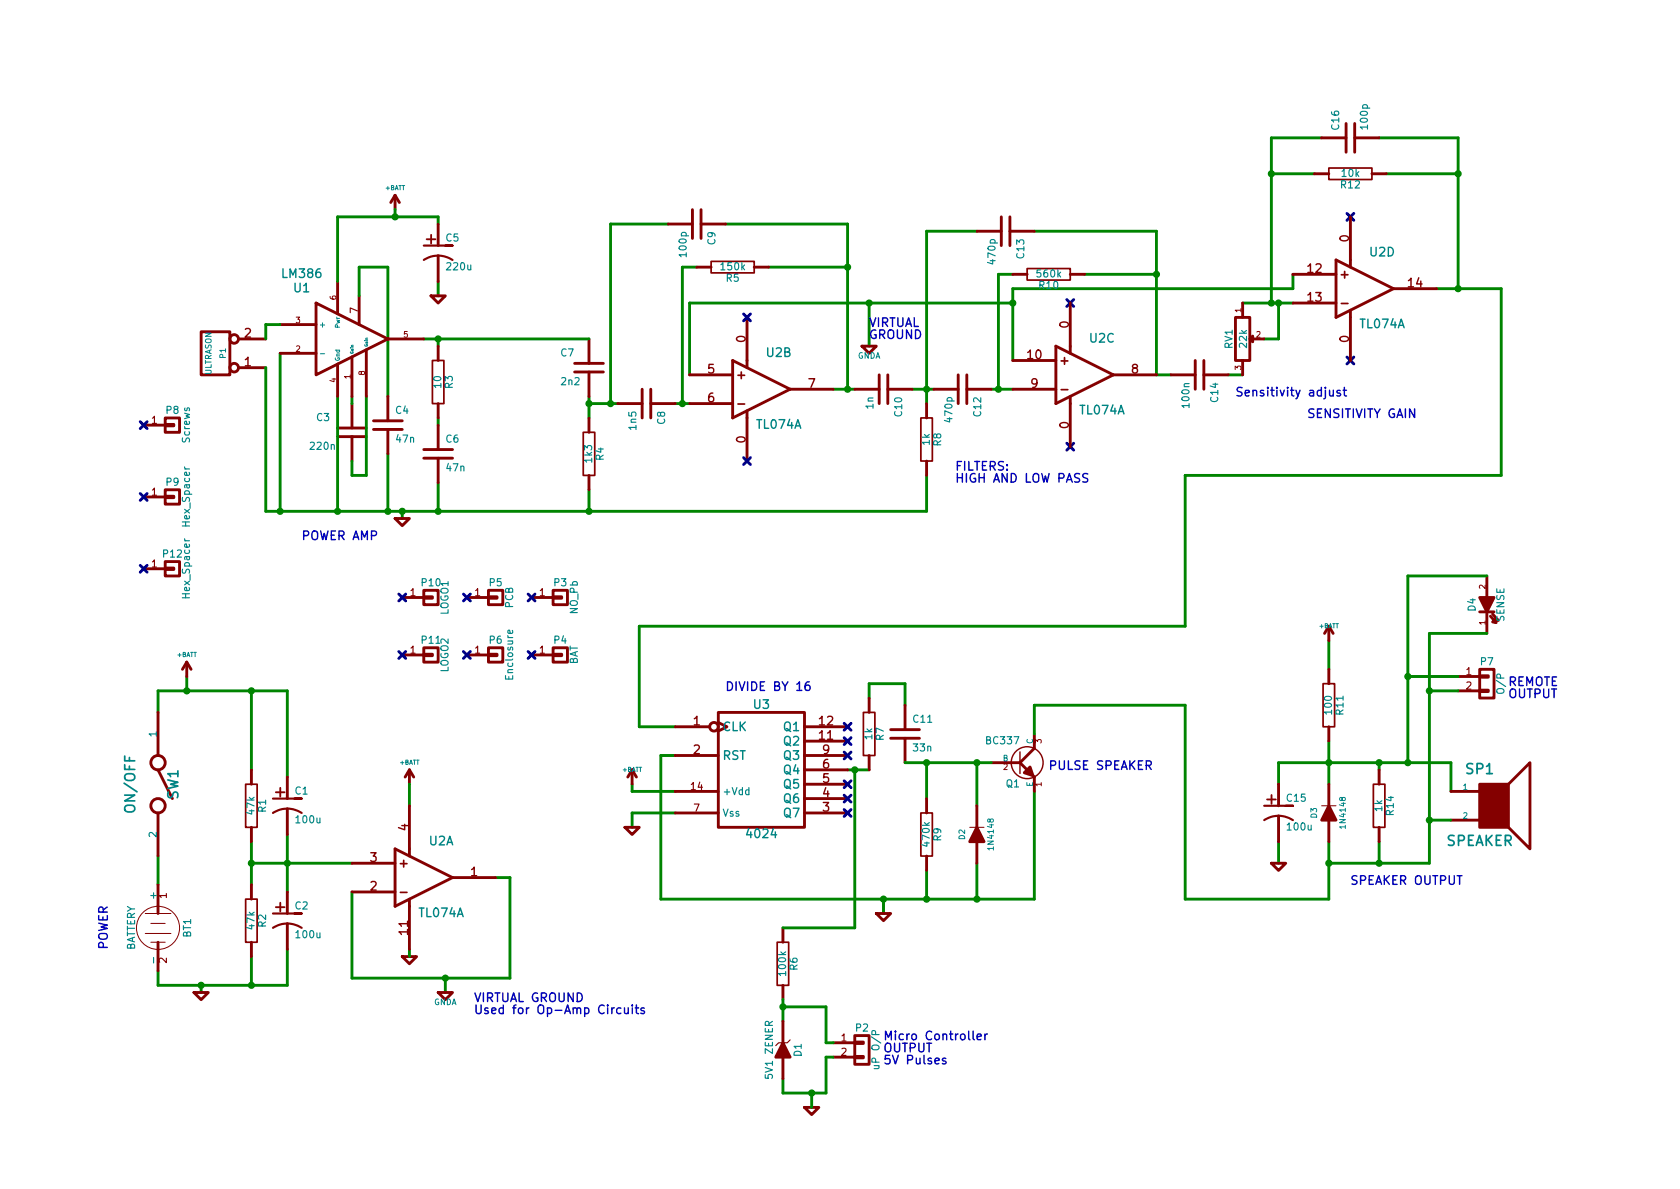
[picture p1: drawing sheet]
<svg xmlns="http://www.w3.org/2000/svg" width="297mm" height="210mm" viewBox="0 0 297 210" stroke-linecap="round" stroke-linejoin="round" font-family="sans-serif">
<g fill="#008400" stroke="#008400" stroke-width=".25">
<circle cx="78.7" cy="173" r=".51"/>
<circle cx="163.8" cy="134.9" r=".51"/>
<circle cx="156.2" cy="159" r=".51"/>
<circle cx="172.7" cy="159" r=".51"/>
<circle cx="172.7" cy="134.9" r=".51"/>
<circle cx="243.8" cy="152.6" r=".51"/>
<circle cx="235" cy="134.9" r=".51"/>
<circle cx="44.5" cy="174.2" r=".51"/>
<circle cx="44.5" cy="122.2" r=".51"/>
<circle cx="224.8" cy="53.6" r=".51"/>
<circle cx="226.1" cy="53.6" r=".51"/>
<circle cx="179.1" cy="53.6" r=".51"/>
<circle cx="163.8" cy="68.8" r=".51"/>
<circle cx="149.9" cy="68.8" r=".51"/>
<circle cx="120.7" cy="71.4" r=".51"/>
<circle cx="108" cy="71.4" r=".51"/>
<circle cx="68.6" cy="90.4" r=".51"/>
<circle cx="69.9" cy="38.3" r=".51"/>
<circle cx="77.5" cy="59.9" r=".51"/>
<circle cx="77.5" cy="90.4" r=".51"/>
<circle cx="71.1" cy="90.4" r=".51"/>
<circle cx="104.1" cy="71.4" r=".51"/>
<circle cx="104.1" cy="90.4" r=".51"/>
<circle cx="153.7" cy="53.6" r=".51"/>
<circle cx="176.5" cy="68.8" r=".51"/>
<circle cx="204.5" cy="48.5" r=".51"/>
<circle cx="224.8" cy="30.7" r=".51"/>
<circle cx="257.8" cy="30.7" r=".51"/>
<circle cx="33" cy="122.2" r=".51"/>
<circle cx="50.8" cy="152.6" r=".51"/>
<circle cx="44.5" cy="152.6" r=".51"/>
<circle cx="35.6" cy="174.2" r=".51"/>
<circle cx="257.8" cy="51" r=".51"/>
<circle cx="243.8" cy="134.9" r=".51"/>
<circle cx="163.8" cy="159" r=".51"/>
<circle cx="149.9" cy="47.2" r=".51"/>
<circle cx="59.7" cy="90.4" r=".51"/>
<circle cx="151.1" cy="136.1" r=".51"/>
<circle cx="143.5" cy="193.3" r=".51"/>
<circle cx="138.4" cy="178" r=".51"/>
<circle cx="235" cy="152.6" r=".51"/>
<circle cx="49.5" cy="90.4" r=".51"/>
<circle cx="252.7" cy="145" r=".51"/>
<circle cx="248.9" cy="134.9" r=".51"/>
<circle cx="252.7" cy="122.2" r=".51"/>
<circle cx="248.9" cy="119.6" r=".51"/>
</g>
<g fill="none" stroke="#008400" stroke-width=".51">
<path d="M69.8 37.1v1.2M77.5 39.6v-1.3h-17.8v11.5M118.1 39.6h-10.2v31.8M128.3 39.6h21.6v29.2M224.8 30.7h7.6M233.7 24.4h-8.9v29.2M243.8 24.4h14v26.6M245.1 30.7h12.7M49.5 57.4h-2.5v2.5M63.5 52.3v-5.1h5.1v22.9M74.9 59.9h29.2M77.5 49.8v2.5"/>
<path d="M77.5 59.9v1.3M123.2 47.2h-2.6v24.2M135.9 47.2h14M153.7 53.6v7.6M172.7 40.9h-8.9v30.5M179.1 53.6h-57.2v12.7M179.1 48.5h-2.6v20.3M182.9 40.9h21.6v25.4h2.5M191.8 48.5h12.7M219.7 53.6h8.9M226.1 53.6v6.3h-2.6M228.6 48.5v2.5h-49.5v12.7"/>
<path d="M254 51h11.4v33.1h-55.9v26.6h-96.5v17.8h6.4M47 65v25.4h116.8v-6.3M49.5 62.5v27.9M59.7 70.1v20.3M62.2 70.1v1.3M64.8 70.1v14h-2.6v-2.6M77.5 73.9v1.3M104.1 71.4h5.1M104.1 70.1v3.8M119.4 71.4h2.5M147.3 68.8h3.8M161.3 68.8h3.8"/>
<path d="M175.3 68.8h3.8M217.2 66.3h2.5M68.6 80.3v10.1M71.1 90.4v1.3M77.5 85.3v5.1M104.1 86.6v3.8M33 119.6v2.6M234.9 113.3v5.1M248.9 119.6h8.9M262.9 112h-10.2v40.6h-17.8M262.9 101.8h-14v33.1M27.9 126v-3.8h22.9v15.2"/>
<path d="M44.4 122.2v13.9M72.4 138.7v3.8M111.8 138.7v1.2h7.6M119.4 133.6h-2.6v25.4h66.1v-19.1M149.9 136.1h3.8M151.1 136.1v28h-12.7M153.7 123.4v-2.5h6.3v3.8M160 134.9h15.3M163.8 134.9v6.3M172.7 134.9v7.6M182.9 129.8v-5.1h26.6v34.3h25.4v-10.2M226.1 138.7v-3.8h30.4v5"/>
<path d="M234.9 131.1v7.6M243.8 134.9v1.2M252.7 122.2h5.1M27.9 151.4v5.1M44.4 152.6h17.8M44.4 148.8v7.7M50.8 147.6v10.1M87.6 155.2h2.6v17.8h-28v-15.3M119.4 143.8h-7.6v2.5M156.2 159v2.5M163.8 153.9v5.1M172.7 152.6v6.4"/>
<path d="M226.1 148.8v3.8M243.8 148.8v3.8M252.7 145h3.8M35.6 174.2v1.3M44.4 169.2v5M50.8 167.9v6.3h-22.9v-2.5M72.4 167.9v1.3M78.7 173v2.5M138.4 176.8v3.8M138.4 178h7.6v6.4h1.3M143.5 193.3v2.5M147.3 186.9h-1.3v6.4h-7.6v-2.6"/>
</g>
<g fill="none" stroke="#840000" stroke-width=".51">
<path d="M69.8 34.5l-.7 1.3M69.8 34.5v2.6M69.8 34.5l.8 1.3M77.5 39.6v3.8M118.1 39.6h4.3M122.4 37.1v5.1M124 37.1v5.1M124 39.6h4.3M177 38.3v5.1M178.6 38.3v5.1M232.4 30.7h2.5M233.7 24.4h4.3"/>
<path d="M238 21.8v5.1M238.8 38.3v8.9M239.5 21.8v5.1M239.5 24.4h4.3M242.6 30.7h2.5M35.6 58.7h5v7.6h-5zM42.2 59.9h4.8M49.5 57.4h6.4M55.9 53.6l12.7 6.3-12.7 6.4zM59.7 49.8v5.7M63.5 52.3v5.1M68.6 59.9h6.3"/>
<path d="M76.2 52.3h2.5l-1.2 1.3zM77.5 45.2v4.6M104.1 59.9v4.4M123.2 47.2h2.5M132.1 56.1v8.9M133.3 47.2h2.6M172.7 40.9h4.3M178.6 40.9h4.3M179.1 48.5h2.5M189.2 48.5h2.6M189.2 53.6v8.9M218.4 56.1h2.6v7.6h-2.6z"/>
<path d="M219.7 53.6v2.5M221.5 59.9h2M228.6 48.5h7.6M228.6 53.6h7.6M236.2 46l10.2 5-10.2 5.1zM238.8 54.9v8.8M246.4 51h7.6M25.4 75.2h3.8M29.2 75.1h1.5v.2h-1.5zM29.2 73.9h2.5v2.5h-2.5zM42.2 65h4.8M49.5 62.5h6.4"/>
<path d="M59.7 77.2h5.1M59.7 75.7h5.1M59.7 64.4v5.7M62.2 63.1v7M62.2 71.4v4.3M62.2 77.2v4.3M64.8 61.8v8.3M66 75.9h5.1M66 74.4h5.1M68.6 70.1v4.3M68.6 75.9v4.4M74.9 79.5h5.1"/>
<path d="M77.5 61.2v2.5M77.5 71.4v2.5M77.5 75.2v4.3M101.6 65.8h5.1M101.6 64.3h5.1M104.1 65.8v4.3M104.1 73.9v2.5M109.2 71.4h4.3M113.5 68.8v5.1M115.1 68.8v5.1M115.1 71.4h4.3M121.9 66.3h7.6"/>
<path d="M121.9 71.4h7.6M129.5 63.7l10.2 5.1-10.2 5.1zM132.1 72.6v8.9M139.7 68.8h7.6M151.1 68.8h4.3M152.4 61.2h2.5l-1.2 1.3zM155.4 66.3v5.1M157 66.3v5.1M157 68.8h4.3M163.8 71.4v2.5M165.1 68.8h4.3M169.4 66.3v5.1"/>
<path d="M170.9 68.8h4.4M170.9 66.3v5.1M179.1 68.8h7.6M179.1 63.7h7.6M186.7 61.2l10.1 5.1-10.1 5.1zM189.2 70.1v8.9M196.8 66.3h7.7M207 66.3h4.3M211.3 63.7v5.1M212.9 63.7v5.1M212.9 66.3h4.3M219.7 63.7v2.6"/>
<path d="M25.4 87.9h3.8M29.2 87.8h1.5v.2h-1.5zM29.2 86.6h2.5v2.5h-2.5zM29.2 99.3h2.5v2.5h-2.5zM69.8 91.7h2.6l-1.3 1.3zM74.9 81h5.1M77.5 81v4.3M104.1 84.1v2.5M163.8 81.5v2.6M25.4 100.6h3.8M29.2 100.5h1.5v.2h-1.5zM33 117.1l-.7 1.3"/>
<path d="M33 117.1v2.5M33 117.1l.8 1.3M71.1 105.7h3.8M71.1 115.8h3.8M74.9 105.5h1.6v.3h-1.6zM74.9 104.4h2.6v2.5h-2.6zM74.9 115.7h1.6v.2h-1.6zM74.9 114.5h2.6v2.6h-2.6zM82.5 105.7h3.9M82.5 115.8h3.9M86.4 105.5h1.5v.3h-1.5zM86.4 104.4h2.5v2.5h-2.5z"/>
<path d="M86.4 115.7h1.5v.2h-1.5zM86.4 114.5h2.5v2.6h-2.5zM94 105.7h3.8M94 115.8h3.8M97.8 105.5h1.5v.3h-1.5zM97.8 104.4h2.5v2.5h-2.5zM97.8 115.7h1.5v.2h-1.5zM97.8 114.5h2.5v2.6h-2.5zM234.9 110.7l-.7 1.3M234.9 110.7v2.6M234.9 118.4v2.5M234.9 110.7l.8 1.3"/>
<path d="M257.8 119.6h3.8M261.6 119.5h1.5v.3h-1.5zM261.6 118.4h2.6v5h-2.6zM261.6 108.2h2.6M262.9 101.8v3.9M262.9 108.2v3.8M263.5 109l1 1.1-.6-.1M263.9 108.6l1 1.1-.6-.1M27.9 136.1l2.6 5.1M27.9 126v7.6M44.4 136.1v2.6M50.8 137.4v3.8"/>
<path d="M72.4 136.1l-.8 1.3M72.4 136.1v2.6M72.4 136.1l.8 1.3M111.8 136.1l-.8 1.3M111.8 136.1v2.6M111.8 136.1l.7 1.3M119.4 128.5h6.1M119.4 133.6h7.6M119.4 139.9h7.6M127 126h15.2v20.3h-15.2zM127 127.8l1.5 .7-1.5 .8M142.2 128.5h7.7"/>
<path d="M142.2 133.6h7.7M142.2 138.7h7.7M142.2 136.1h7.7M142.2 131.1h7.7M153.7 123.4v2.6M153.7 133.6v2.5M157.5 130.6h5.1M157.5 129h5.1M160 124.7v4.3M160 130.6v4.3M175.3 134.9h5M180.3 134.9l1.3 1.2"/>
<path d="M182.6 137.2l.3 .2v2.5M182.9 129.8v2.5l-2.6 2.6M226.1 138.7v3.8M234.9 128.5v2.6M234.9 138.7v3.8M243.8 136.1v2.6M256.5 139.9h5.1M257.8 122.2h3.8M261.6 122h1.5v.3h-1.5zM266.7 138.7l3.8-3.8v15.2l-3.8-3.8M27.9 143.8v7.6M27.9 156.5v5"/>
<path d="M44.4 146.3v2.5M44.4 156.5v2.5M50.8 143v4.6M50.8 157.7v3.8M62.2 157.7h7.6M62.2 152.6h7.6M69.8 150.1l10.2 5.1-10.2 5.1zM72.4 142.5v8.9M72.4 159v8.9M80 155.2h7.6M110.5 146.3h2.5l-1.2 1.3zM119.4 143.8h7.6"/>
<path d="M142.2 143.8h7.7M142.2 141.2h7.7M163.8 141.2v2.6M163.8 151.4v2.5M172.7 142.5v3.8M172.7 148.8v3.8M224.8 152.6h2.5l-1.2 1.3zM226.1 144.3v4.5M234.9 145v3.8M243.8 146.3v2.5M256.5 145h5.1M27.9 166.6v5.1"/>
<path d="M34.3 175.5h2.5l-1.2 1.3zM44.4 166.6v2.6M50.8 163.3v4.6M71.1 169.2h2.6l-1.3 1.2zM77.5 175.5h2.5l-1.3 1.3zM138.4 164.1v2.5M138.4 174.2v2.6M154.9 161.5h2.6l-1.3 1.3zM138.4 180.6v3.8M138.4 186.9v3.8M142.2 195.8h2.6l-1.3 1.3zM147.3 184.4h3.8"/>
<path d="M147.3 186.9h3.8M151.1 186.8h1.6v.3h-1.6zM151.1 184.3h1.6v.2h-1.6zM151.1 183.1h2.6v5.1h-2.6z"/>
<circle cx="41.4" cy="59.9" r=".76"/>
<circle cx="41.4" cy="65" r=".76"/>
<circle cx="27.9" cy="134.9" r="1.27"/>
<circle cx="126.2" cy="128.5" r=".76"/>
<circle cx="27.9" cy="142.5" r="1.27"/>
</g>
<g fill="none" stroke="#840000" stroke-width=".3">
<path d="M234.9 29.7h7.7v2h-7.7zM125.7 46.2h7.6v2.1h-7.6zM181.6 47.5h7.6v2h-7.6zM76.5 63.7h2v7.7h-2zM103.1 76.4h2.1v7.7h-2.1zM162.8 73.9h2v7.6h-2zM43.4 138.7h2.1v7.6h-2.1zM152.7 126h2v7.6h-2zM233.9 120.9h2.1v7.6h-2.1zM242.8 138.7h2.1v7.6h-2.1zM43.4 159h2.1v7.6h-2.1zM162.8 143.8h2v7.6h-2z"/>
<path d="M137.4 166.6h2v7.6h-2z"/>
</g>
<g fill="#840000" stroke="#840000" stroke-width=".51">
<path d="M221 59.9l.5-.5v1z"/>
<path d="M261.6 138.7h5.1v7.6h-5.1z"/>
<path d="M172.7 146.3l1.3 2.5h-2.6z"/>
<path d="M181.1 136.6l1-1 .5 1.6z"/>
<path d="M138.4 184.4l1.3 2.5h-2.5z"/>
<path d="M261.6 105.7h2.6l-1.3 2.5z"/>
<path d="M234.9 142.5l1.3 2.5h-2.5z"/>
</g>
<path d="M74.9 46a4.6 4.6 0 0 1 5.1 0M74.9 43.4h5.1h-1.3M48.3 143.8a4.6 4.6 0 0 1 5 0M48.3 141.2h5h-1.2M223.5 145a4.6 4.6 0 0 1 5.1 0M223.5 142.5h5.1h-1.3M48.3 164.1a4.6 4.6 0 0 1 5 0M48.3 161.5h5h-1.2" fill="none" stroke="#840000" stroke-width=".38"/>
<g fill="none" stroke="#840000" stroke-width=".18">
<path d="M171.4 146.3h2.6M233.7 142.5h2.5M25.7 161.5h4.5M25.7 165.1h4.5M26.7 163.3h2.5M26.7 166.6h2.5"/>
<circle cx="27.9" cy="164.1" r="3.8"/>
</g>
<g fill="none" stroke="#840000" stroke-width=".25">
<path d="M180.3 133v3.8"/>
<circle cx="181.6" cy="134.9" r="2.82"/>
</g>
<path d="M32.6 82.6l.3 .3M32.6 95.3l.3 .3M90.6 111.5l.1 .3-.3 .2h-.5v-.5l.2-.1 .1 .6M154.8 183l-.1-.7h-.4l-.1 .7h1.2" fill="none" stroke="#008484" stroke-width=".2"/>
<g fill="none" stroke="#0000c2" stroke-width=".25">
<path d="M235.1 69v.8a.38 .38 0 0 0 .6 .1M235.7 69v1M237 69.1l-.4-.1-.2 .2v.2l.6 .2v.3h-.6M237.5 69h.6M237.7 68.5v1.3l.4 .2M192.3 83.8a.62 .62 0 0 0-.8 .1v.4l.8 .4v.4a.62 .62 0 0 1-.9 .1M143.1 120.6a.62 .62 0 0 0-.8 .6l.1 .7a.48 .48 0 0 0 .8-.1v-.5a.48 .48 0 0 0-.9 .1M109.8 178.3a.48 .48 0 0 0-.7 .1v.7a.48 .48 0 0 0 .7 .1M110.4 178.2v.8a.38 .38 0 0 0 .7 .1M111.1 178.2v1M111.8 177.7v.2M111.8 178.2v1"/>
<path d="M112.3 178.2h.6M112.5 177.7v1.3l.4 .2M113.9 178.3l-.4-.1-.2 .3 .1 .2 .5 .1v.4h-.6M167.2 187.2l-.3-.1-.3 .2 .1 .2 .5 .2v.4h-.6M172.1 182.3v1.4l.2 .2M172.8 183.4l.7-.2-.1-.3-.4-.1-.2 .3v.7h.6M174.1 182.8v1.1M174.6 182.8l-.3 .1-.2 .3"/>
</g>
<path d="M139.7 183.9l-.5 .5h-1.5l-.5 .5" fill="none" stroke="#840000" stroke-width=".2"/>
<path d="M56.6 62.6h.8" fill="none" stroke="#008484" stroke-width=".18"/>
<g fill="none" stroke="#000084" stroke-width=".51">
<path d="M238.2 37.7l1.2 1.3M239.4 37.7l-1.2 1.3M131.5 55.5l1.2 1.2M132.7 55.5l-1.2 1.2M188.6 53l1.2 1.2M189.8 53l-1.2 1.2M24.8 74.6l1.2 1.2M26 74.6l-1.2 1.2M188.6 78.4l1.2 1.2M189.8 78.4l-1.2 1.2M238.2 63.1l1.2 1.3M239.4 63.1l-1.2 1.3"/>
<path d="M24.8 87.3l1.2 1.2M24.8 100l1.2 1.2M26 87.3l-1.2 1.2M26 100l-1.2 1.2M131.5 80.9l1.2 1.2M132.7 80.9l-1.2 1.2M70.5 105l1.2 1.3M70.5 115.2l1.2 1.2M71.7 105l-1.2 1.3M71.7 115.2l-1.2 1.2M81.9 105l1.3 1.3M81.9 115.2l1.3 1.2"/>
<path d="M83.2 105l-1.3 1.3M83.2 115.2l-1.3 1.2M93.4 105l1.2 1.3M93.4 115.2l1.2 1.2M94.6 105l-1.2 1.3M94.6 115.2l-1.2 1.2M149.3 127.9l1.2 1.2M149.3 130.4l1.2 1.3M149.3 133l1.2 1.2M149.3 138.1l1.2 1.2M150.5 127.9l-1.2 1.2M150.5 130.4l-1.2 1.3"/>
<path d="M150.5 133l-1.2 1.2M150.5 138.1l-1.2 1.2M149.3 140.6l1.2 1.2M149.3 143.1l1.2 1.3M150.5 140.6l-1.2 1.2M150.5 143.1l-1.2 1.3"/>
</g>
<g font-size="2.8" fill="#840000">
<text x="75.4" y="43.2">+</text>
<text x="48.7" y="141">+</text>
<text x="224" y="142.2">+</text>
<text x="48.7" y="161.3">+</text>
</g>
<g font-size="2.5" fill="#008484">
<text x="259.3" y="136.9">SP1</text>
<text x="23.9" y="143.4" transform="rotate(-90 23.9 143.4)">ON/OFF</text>
<text x="31.5" y="141.3" transform="rotate(-90 31.5 141.3)">SW1</text>
<text x="255.7" y="149.6">SPEAKER</text>
</g>
<g font-size="2.1" fill="#840000">
<text x="238.5" y="42.7" transform="rotate(-90 238.5 42.7)">0</text>
<text x="231.2" y="48.3">12</text>
<text x="231.2" y="53.3">13</text>
<text x="237.1" y="49.2">+</text>
<text x="249" y="50.8">14</text>
<text x="43.2" y="59.7">2</text>
<text x="189" y="58" transform="rotate(-90 189 58)">0</text>
<text x="237.4" y="54.3">-</text>
<text x="43.2" y="64.8">1</text>
<text x="131.8" y="60.5" transform="rotate(-90 131.8 60.5)">0</text>
<text x="181.7" y="63.5">10</text>
<text x="187.6" y="64.5">+</text>
<text x="238.5" y="60.5" transform="rotate(-90 238.5 60.5)">0</text>
<text x="125.1" y="66">5</text>
<text x="125.1" y="71.1">6</text>
<text x="130.5" y="67">+</text>
<text x="142.9" y="68.6">7</text>
<text x="182.3" y="68.6">9</text>
<text x="187.9" y="69.6">-</text>
<text x="200.1" y="66">8</text>
<text x="130.7" y="72.1">-</text>
<text x="189" y="75.8" transform="rotate(-90 189 75.8)">0</text>
<text x="131.8" y="78.3" transform="rotate(-90 131.8 78.3)">0</text>
<text x="122.6" y="128.3">1</text>
<text x="144.9" y="130.8">11</text>
<text x="144.9" y="128.3">12</text>
<text x="122.6" y="133.3">2</text>
<text x="145.5" y="135.9">6</text>
<text x="145.5" y="133.3">9</text>
<text x="145.5" y="143.5">3</text>
<text x="145.5" y="141">4</text>
<text x="145.5" y="138.4">5</text>
<text x="72.1" y="146.9" transform="rotate(-90 72.1 146.9)">4</text>
<text x="65.5" y="152.4">3</text>
<text x="70.8" y="153.4">+</text>
<text x="83.2" y="154.9">1</text>
<text x="65.5" y="157.5">2</text>
<text x="71" y="158.5">-</text>
<text x="72.1" y="165.2" transform="rotate(-90 72.1 165.2)">11</text>
</g>
<g font-size="2.1" fill="#008484">
<text x="242.2" y="45.3">U2D</text>
<text x="50" y="49.1">LM386</text>
<text x="52" y="51.7">U1</text>
<text x="240.5" y="58">TL074A</text>
<text x="135.6" y="63.1">U2B</text>
<text x="192.7" y="60.6">U2C</text>
<text x="133.8" y="75.8">TL074A</text>
<text x="191" y="73.3">TL074A</text>
<text x="133.3" y="125.3">U3</text>
<text x="127.8" y="129.3">CLK</text>
<text x="138.7" y="131.8">Q2</text>
<text x="138.7" y="129.3">Q1</text>
<text x="127.8" y="134.4">RST</text>
<text x="138.7" y="136.9">Q4</text>
<text x="138.7" y="134.4">Q3</text>
<text x="138.7" y="142">Q6</text>
<text x="138.7" y="139.4">Q5</text>
<text x="75.9" y="149.5">U2A</text>
<text x="132.3" y="148.2">4024</text>
<text x="138.7" y="144.5">Q7</text>
<text x="74.1" y="162.2">TL074A</text>
</g>
<g font-size="2.1" fill="#0000c2">
<text x="153.7" y="57.8">VIRTUAL</text>
<text x="153.7" y="59.9">GROUND</text>
<text x="218.4" y="70.1">Sensitivity adjust</text>
<text x="231.1" y="73.9">SENSITIVITY GAIN</text>
<text x="168.9" y="83.2">FILTERS:</text>
<text x="168.9" y="85.3">HIGH AND LOW PASS</text>
<text x="53.3" y="95.5">POWER AMP</text>
<text x="128.3" y="122.2">DIVIDE BY 16</text>
<text x="266.7" y="121.3">REMOTE</text>
<text x="266.7" y="123.4">OUTPUT</text>
<text x="185.4" y="136.1">PULSE SPEAKER</text>
<text x="238.8" y="156.5">SPEAKER OUTPUT</text>
<text x="19" y="167.9" transform="rotate(-90 19 167.9)">POWER</text>
<text x="83.8" y="177.2">VIRTUAL GROUND</text>
<text x="83.8" y="179.3">Used for Op-Amp Circuits</text>
<text x="156.2" y="183.9">Micro Controller</text>
<text x="156.2" y="186.1">OUTPUT</text>
<text x="156.2" y="188.2">5V Pulses</text>
</g>
<g font-size="1.8" fill="#008484">
<text x="236.8" y="22.9" transform="rotate(-90 236.8 22.9)">C16</text>
<text x="241.8" y="22.7" transform="rotate(-90 241.8 22.7)">100p</text>
<text x="237.1" y="33.3">R12</text>
<text x="237.3" y="31.3">10k</text>
<text x="78.9" y="42.7">C5</text>
<text x="79.1" y="47.8">220u</text>
<text x="121.4" y="45.3" transform="rotate(-90 121.4 45.3)">100p</text>
<text x="126.5" y="43.3" transform="rotate(-90 126.5 43.3)">C9</text>
<text x="127.6" y="47.8">150k</text>
<text x="176" y="46.6" transform="rotate(-90 176 46.6)">470p</text>
<text x="181.1" y="45.6" transform="rotate(-90 181.1 45.6)">C13</text>
<text x="128.4" y="49.8">R5</text>
<text x="183.5" y="49">560k</text>
<text x="183.8" y="51.1">R10</text>
<text x="99.2" y="63">C7</text>
<text x="217.9" y="61.6" transform="rotate(-90 217.9 61.6)">RV1</text>
<text x="220.4" y="61.4" transform="rotate(-90 220.4 61.4)">22k</text>
<text x="78" y="68.5" transform="rotate(-90 78 68.5)">10</text>
<text x="80" y="68.7" transform="rotate(-90 80 68.7)">R3</text>
<text x="99.3" y="68.1">2n2</text>
<text x="210.3" y="72" transform="rotate(-90 210.3 72)">100n</text>
<text x="215.4" y="71" transform="rotate(-90 215.4 71)">C14</text>
<text x="29.4" y="73.2">P8</text>
<text x="56" y="74.4">C3</text>
<text x="70" y="73.2">C4</text>
<text x="112.5" y="75.9" transform="rotate(-90 112.5 75.9)">1n5</text>
<text x="117.6" y="75" transform="rotate(-90 117.6 75)">C8</text>
<text x="154.4" y="72.3" transform="rotate(-90 154.4 72.3)">1n</text>
<text x="159.5" y="73.6" transform="rotate(-90 159.5 73.6)">C10</text>
<text x="168.4" y="74.5" transform="rotate(-90 168.4 74.5)">470p</text>
<text x="173.5" y="73.6" transform="rotate(-90 173.5 73.6)">C12</text>
<text x="33.6" y="78.3" transform="rotate(-90 33.6 78.3)">Screws</text>
<text x="55" y="79.5">220n</text>
<text x="70.1" y="78.3">47n</text>
<text x="78.9" y="78.3">C6</text>
<text x="79" y="83.3">47n</text>
<text x="104.7" y="81.7" transform="rotate(-90 104.7 81.7)">1k3</text>
<text x="106.7" y="81.4" transform="rotate(-90 106.7 81.4)">R4</text>
<text x="164.4" y="78.7" transform="rotate(-90 164.4 78.7)">1k</text>
<text x="166.4" y="78.8" transform="rotate(-90 166.4 78.8)">R8</text>
<text x="29.4" y="85.9">P9</text>
<text x="33.6" y="92.9" transform="rotate(-90 33.6 92.9)">Hex_Spacer</text>
<text x="28.9" y="98.6">P12</text>
<text x="33.6" y="105.6" transform="rotate(-90 33.6 105.6)">Hex_Spacer</text>
<text x="74.6" y="103.7">P10</text>
<text x="86.6" y="103.7">P5</text>
<text x="90.7" y="107.5" transform="rotate(-90 90.7 107.5)">PCB</text>
<text x="98" y="103.7">P3</text>
<text x="74.6" y="113.8">P11</text>
<text x="79.3" y="108.8" transform="rotate(-90 79.3 108.8)">LOGO1</text>
<text x="86.6" y="113.8">P6</text>
<text x="98" y="113.8">P4</text>
<text x="102.1" y="108.6" transform="rotate(-90 102.1 108.6)">NO_Pb</text>
<text x="260.9" y="108" transform="rotate(-90 260.9 108)">D4</text>
<text x="266" y="109.9" transform="rotate(-90 266 109.9)">SENSE</text>
<text x="79.3" y="118.9" transform="rotate(-90 79.3 118.9)">LOGO2</text>
<text x="102.1" y="117.6" transform="rotate(-90 102.1 117.6)">BAT</text>
<text x="261.8" y="117.6">P7</text>
<text x="90.7" y="120.1" transform="rotate(-90 90.7 120.1)">Enclosure</text>
<text x="266" y="122.4" transform="rotate(-90 266 122.4)">O/P</text>
<text x="27.7" y="130.3" transform="rotate(-90 27.7 130.3)">1</text>
<text x="154.2" y="130.8" transform="rotate(-90 154.2 130.8)">1k</text>
<text x="156.2" y="130.9" transform="rotate(-90 156.2 130.9)">R7</text>
<text x="161.5" y="127.8">C11</text>
<text x="174.5" y="131.6">BC337</text>
<text x="235.5" y="126.2" transform="rotate(-90 235.5 126.2)">100</text>
<text x="237.5" y="126.3" transform="rotate(-90 237.5 126.3)">R11</text>
<text x="161.5" y="132.9">33n</text>
<text x="45" y="144" transform="rotate(-90 45 144)">47k</text>
<text x="47" y="143.6" transform="rotate(-90 47 143.6)">R1</text>
<text x="52.2" y="140.5">C1</text>
<text x="127.8" y="140.6">+Vdd</text>
<text x="177.9" y="139.2">Q1</text>
<text x="227.6" y="141.8">C15</text>
<text x="244.4" y="143.5" transform="rotate(-90 244.4 143.5)">1k</text>
<text x="27.7" y="148.1" transform="rotate(-90 27.7 148.1)">2</text>
<text x="52.5" y="145.6">100u</text>
<text x="127.8" y="144.4">Vss</text>
<text x="164.4" y="149.5" transform="rotate(-90 164.4 149.5)">470k</text>
<text x="166.4" y="148.7" transform="rotate(-90 166.4 148.7)">R9</text>
<text x="227.7" y="146.8">100u</text>
<text x="246.4" y="144.1" transform="rotate(-90 246.4 144.1)">R14</text>
<text x="27.7" y="158.9" transform="rotate(-90 27.7 158.9)">+</text>
<text x="52.2" y="160.8">C2</text>
<text x="33.8" y="165.8" transform="rotate(-90 33.8 165.8)">BT1</text>
<text x="45" y="164.3" transform="rotate(-90 45 164.3)">47k</text>
<text x="47" y="163.9" transform="rotate(-90 47 163.9)">R2</text>
<text x="52.5" y="165.9">100u</text>
<text x="23.9" y="168.2" transform="rotate(-90 23.9 168.2)">BATTERY</text>
<text x="27.7" y="170.1" transform="rotate(-90 27.7 170.1)">-</text>
<text x="139" y="172.4" transform="rotate(-90 139 172.4)">100k</text>
<text x="141" y="171.5" transform="rotate(-90 141 171.5)">R6</text>
<text x="151.3" y="182.4">P2</text>
<text x="136.6" y="190.5" transform="rotate(-90 136.6 190.5)">5V1 ZENER</text>
<text x="141.7" y="186.8" transform="rotate(-90 141.7 186.8)">D1</text>
<text x="155.5" y="188.5" transform="rotate(-90 155.5 188.5)">uP O/P</text>
</g>
<g font-size="1.8" fill="#840000">
<text x="63.2" y="55.3" transform="rotate(-90 63.2 55.3)">7</text>
<text x="26.8" y="74.9">1</text>
<text x="26.8" y="87.6">1</text>
<text x="26.8" y="100.3">1</text>
<text x="72.5" y="105.4">1</text>
<text x="84" y="105.4">1</text>
<text x="95.4" y="105.4">1</text>
<text x="72.5" y="115.6">1</text>
<text x="84" y="115.6">1</text>
<text x="95.4" y="115.6">1</text>
<text x="259.2" y="119.4">1</text>
<text x="259.2" y="121.9">2</text>
<text x="122.2" y="139.7">14</text>
<text x="122.7" y="143.5">7</text>
<text x="29.5" y="158.8" transform="rotate(-90 29.5 158.8)">1</text>
<text x="29.5" y="170.3" transform="rotate(-90 29.5 170.3)">2</text>
<text x="148.7" y="184.1">1</text>
<text x="148.7" y="186.7">2</text>
</g>
<g font-size="1.4" fill="#840000">
<text x="59.4" y="53" transform="rotate(-90 59.4 53)">6</text>
<text x="52.3" y="57.1">3</text>
<text x="71.4" y="59.7">5</text>
<text x="219.5" y="55.2" transform="rotate(-90 219.5 55.2)">1</text>
<text x="222.1" y="59.7">2</text>
<text x="52.3" y="62.2">2</text>
<text x="219.5" y="65.4" transform="rotate(-90 219.5 65.4)">3</text>
<text x="59.4" y="67.6" transform="rotate(-90 59.4 67.6)">4</text>
<text x="62" y="67" transform="rotate(-90 62 67)">1</text>
<text x="64.5" y="66.3" transform="rotate(-90 64.5 66.3)">8</text>
<text x="262.6" y="104.1" transform="rotate(-90 262.6 104.1)">2</text>
<text x="262.6" y="110.5" transform="rotate(-90 262.6 110.5)">1</text>
<text x="184.1" y="131.4" transform="rotate(-90 184.1 131.4)">3</text>
<text x="177.4" y="136.1">2</text>
<text x="184.1" y="139.1" transform="rotate(-90 184.1 139.1)">1</text>
</g>
<g font-size="1.4" fill="#008484">
<text x="56.4" y="57.9">+</text>
<text x="39.9" y="63.3" transform="rotate(-90 39.9 63.3)">P1</text>
<text x="151.6" y="63.4">GNDA</text>
<text x="37.4" y="66.4" transform="rotate(-90 37.4 66.4)">ULTRASON</text>
<text x="182.6" y="131.6" transform="rotate(-90 182.6 131.6)">C</text>
<text x="177.3" y="134.6">B</text>
<text x="182.6" y="139.1" transform="rotate(-90 182.6 139.1)">E</text>
<text x="258.7" y="139.7">1</text>
<text x="170.6" y="148.5" transform="rotate(-90 170.6 148.5)">D2</text>
<text x="232.8" y="144.6" transform="rotate(-90 232.8 144.6)">D3</text>
<text x="237.9" y="146.2" transform="rotate(-90 237.9 146.2)">1N4148</text>
<text x="258.7" y="144.8">2</text>
<text x="175.7" y="150" transform="rotate(-90 175.7 150)">1N4148</text>
<text x="76.7" y="177.7">GNDA</text>
</g>
<g font-size="1.1" fill="#008484">
<text x="68.1" y="33.6">+BATT</text>
<text x="60.1" y="58" transform="rotate(-90 60.1 58)">Pwr</text>
<text x="60.1" y="63.9" transform="rotate(-90 60.1 63.9)">Gnd</text>
<text x="233.2" y="111.1">+BATT</text>
<text x="31.3" y="116.1">+BATT</text>
<text x="70.7" y="135.2">+BATT</text>
<text x="110" y="136.5">+BATT</text>
</g>
<g font-size=".7" fill="#008484">
<text x="62.5" y="62.6" transform="rotate(-90 62.5 62.6)">Gain</text>
<text x="65" y="61.3" transform="rotate(-90 65 61.3)">Gain</text>
</g>
</svg>
